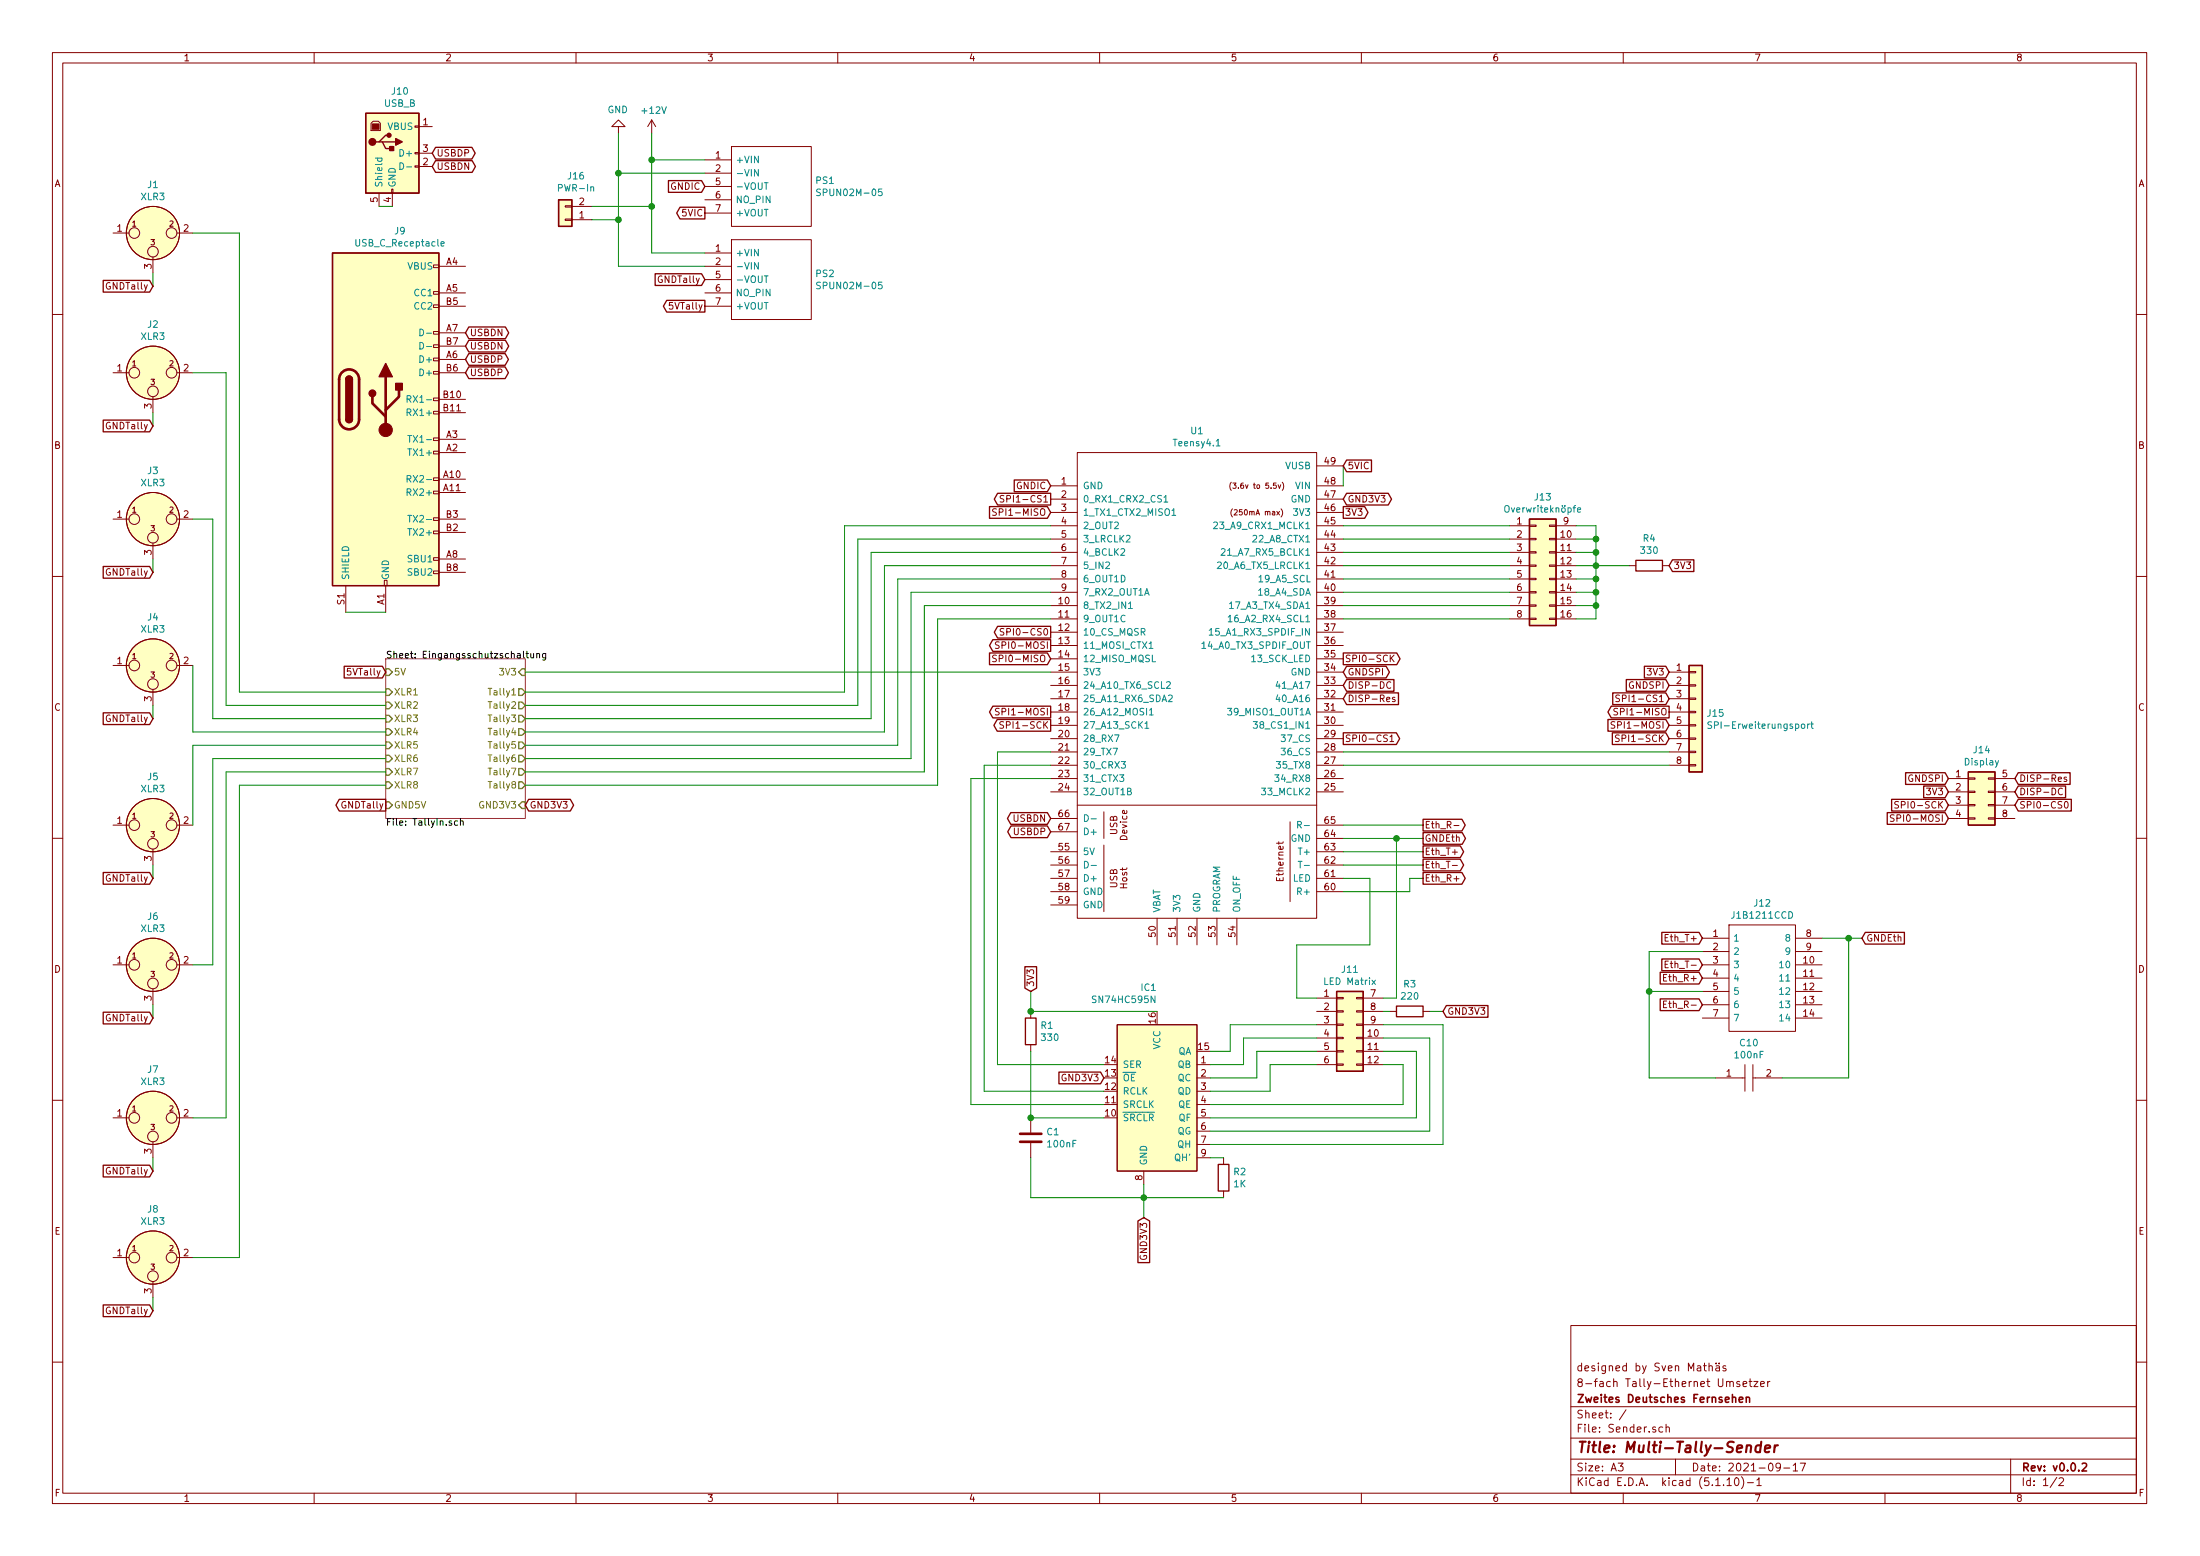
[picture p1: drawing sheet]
<svg xmlns="http://www.w3.org/2000/svg" width="420mm" height="297mm" viewBox="0 0 420 297" stroke-linecap="round" stroke-linejoin="round" font-family="sans-serif">
<g fill="none" stroke="#840000" stroke-width=".19">
<path d="M10 10h400v277h-400zM12 12h396v273.1h-396zM60 10v2M110 10v2M160 10v2M210 10v2M260 10v2M310 10v2M360 10v2M71.2 23.2h1.1l.3 .3v1.4h-1.7v-1.4zM72.4 36.9v2.5M74.8 36.1h.3v.8h-.3z"/>
<path d="M74.9 36.9v2.5M79.2 31.7h.8v.2h-.8zM79.2 29.1h.8v.3h-.8zM79.2 24h.8v.3h-.8zM80 24.2h2.5M80 31.8h2.5M80 29.2h2.5M107.9 39.3h1.3v.2h-1.3zM109.2 39.4h3.8M118.1 24.2h1.3l-1.3-1.3-1.3 1.3h1.3v1.2M124.5 22.9l-.8 1.3M124.5 22.9v2.5"/>
<path d="M124.5 22.9l.7 1.3M134.6 30.5h5.1M134.6 33.1h5.1M134.6 35.6h5.1M134.6 38.1h5.1M139.7 28h15.2v15.2h-15.2zM21.6 44.5h3M29.2 49.1v3M33.8 44.5h3M82.8 58.2h1v.5h-1zM82.8 55.7h1v.5h-1zM82.8 50.6h1v.5h-1z"/>
<path d="M83.8 50.8h5.1M83.8 55.9h5.1M83.8 58.5h5.1M107.9 41.8h1.3v.3h-1.3zM109.2 41.9h3.8M134.6 48.3h5.1M134.6 50.8h5.1M134.6 53.4h5.1M134.6 55.9h5.1M134.6 58.5h5.1M134.6 40.7h5.1M139.7 45.8h15.2v15.2h-15.2z"/>
<path d="M10 60h2M21.6 71.2h3M29.2 75.7v3.1M33.8 71.2h3M82.8 78.5h1v.5h-1zM82.8 76h1v.5h-1zM82.8 70.9h1v.5h-1zM82.8 68.4h1v.5h-1zM82.8 65.8h1v.5h-1zM82.8 63.3h1v.5h-1zM83.8 68.6h5.1M83.8 63.5h5.1"/>
<path d="M83.8 76.2h5.1M83.8 78.8h5.1M83.8 71.2h5.1M83.8 66.1h5.1M408 60h2M21.6 99.1h3M33.8 99.1h3M82.8 98.8h1v.6h-1zM82.8 93.8h1v.5h-1zM82.8 91.2h1v.5h-1zM82.8 86.1h1v.6h-1zM82.8 83.6h1v.5h-1z"/>
<path d="M83.8 91.5h5.1M83.8 94h5.1M83.8 86.4h5.1M83.8 83.9h5.1M83.8 99.1h5.1M190.3 97.2l-.5-.1-.2 .1v.3l.1 .2 .5 .2 .1 .3-.3 .2-.4-.1M191.7 94.7l-.5-.1-.1 .1v.4l.5 .2 .1 .3-.2 .2h-.5M200.7 97.8h5M200.7 95.3h5M200.7 92.7h5M205.7 86.4h45.8v88.9h-45.8zM235.2 92.1a1.2 1.2 0 0 0 0 1.5"/>
<path d="M235.4 97.1a1.13 1.13 0 0 0 0 1.6M244.1 92.5l.2 .7 .3-.7M244.7 97.1a1.13 1.13 0 0 1 0 1.6M244.9 92.1a1.2 1.2 0 0 1 0 1.5M251.5 97.8h5M251.5 95.3h5M251.5 92.7h5M251.5 88.9h5M10 110h2M29.2 103.7v3M66 111.8v5.1M73.4 110.8h.5v1h-.5z"/>
<path d="M73.7 111.8v5.1M82.8 109h1v.5h-1zM82.8 106.5h1v.5h-1zM82.8 101.4h1v.5h-1zM83.8 106.7h5.1M83.8 101.6h5.1M83.8 109.3h5.1M200.7 115.6h5M200.7 118.1h5M200.7 113.1h5M200.7 110.5h5M200.7 108h5"/>
<path d="M200.7 105.4h5M200.7 102.9h5M200.7 100.4h5M251.5 115.6h5M251.5 118.1h5M251.5 113.1h5M251.5 110.5h5M251.5 108h5M251.5 105.4h5M251.5 102.9h5M251.5 100.4h5M288.3 115.6h3.8"/>
<path d="M288.3 118.1h3.8M288.3 113.1h3.8M288.3 110.5h3.8M288.3 108h3.8M288.3 105.4h3.8M288.3 102.9h3.8M288.3 100.4h3.8M292.1 112.9h1.3v.3h-1.3zM292.1 115.5h1.3v.2h-1.3zM292.1 118h1.3v.3h-1.3zM292.1 110.4h1.3v.3h-1.3zM292.1 105.3h1.3v.3h-1.3z"/>
<path d="M292.1 102.8h1.3v.2h-1.3zM292.1 100.2h1.3v.3h-1.3zM292.1 107.9h1.3v.2h-1.3zM295.9 112.9h1.3v.3h-1.3zM295.9 115.5h1.3v.2h-1.3zM295.9 118h1.3v.3h-1.3zM295.9 110.4h1.3v.3h-1.3zM295.9 105.3h1.3v.3h-1.3zM295.9 102.8h1.3v.2h-1.3zM295.9 100.2h1.3v.3h-1.3zM295.9 107.9h1.3v.2h-1.3zM297.2 115.6h3.8"/>
<path d="M297.2 118.1h3.8M297.2 113.1h3.8M297.2 110.5h3.8M297.2 108h3.8M297.2 105.4h3.8M297.2 102.9h3.8M297.2 100.4h3.8M311.1 108h1.3M317.5 108h1.3M408 110h2M21.6 127h3M29.2 131.6v3.1"/>
<path d="M33.8 127h3M190.3 125.1h-.5l-.2 .1v.2l.1 .2 .5 .2 .1 .3-.3 .2h-.4M190.8 122.6l-.5-.1-.1 .1-.1 .3 .1 .2 .5 .2 .1 .3-.2 .2-.5-.1M190.8 135.3l-.5-.1-.1 .1-.1 .3 .1 .2 .5 .2 .1 .3-.2 .2-.5-.1M191.7 137.8h-.5l-.3 .2 .2 .3 .5 .2v.4l-.2 .1h-.5M191.7 120.1l-.5-.1-.1 .1v.4l.5 .2 .1 .3-.2 .2h-.5M200.7 128.3h5M200.7 130.8h5M200.7 133.4h5M200.7 135.9h5M200.7 138.5h5M200.7 120.7h5"/>
<path d="M200.7 123.2h5M200.7 125.8h5M251.5 128.3h5M251.5 130.8h5M251.5 133.4h5M251.5 135.9h5M251.5 138.5h5M251.5 120.7h5M251.5 123.2h5M251.5 125.8h5M265.5 125.1v1.2M265.6 130.3a.6 .6 0 0 0-.8 .4 .6 .6 0 0 0 .6 .7l.2-.1"/>
<path d="M265.7 125.6l.5 .7M266.2 125.1l-.7 .7M266.4 133.2l-.3-.1-.2 .2 .1 .2 .4 .1v.3h-.5M308.4 137.8h-.5l-.2 .1v.2l.1 .2 .5 .2 .1 .3-.2 .2h-.5M308.9 135.3l-.4-.1-.2 .1-.1 .3 .1 .2 .5 .2 .1 .3-.2 .2-.5-.1M309.3 132.8l-.5-.1-.2 .1v.4l.6 .2 .1 .3-.2 .2h-.5M318.8 128.3h3.8M318.8 130.8h3.8M318.8 133.4h3.8M318.8 135.9h3.8M318.8 138.5h3.8M322.6 138.3h1.2v.3h-1.2z"/>
<path d="M322.6 133.3h1.2v.2h-1.2zM322.6 130.7h1.2v.3h-1.2zM322.6 128.2h1.2v.2h-1.2zM322.6 135.8h1.2v.3h-1.2zM21.6 157.5h3M33.8 157.5h3M200.7 148.6h5M200.7 151.2h5M200.7 156.2h5M200.7 141h5M200.7 143.5h5M200.7 146.1h5"/>
<path d="M200.7 158.8h5M205.7 153.7h45.8M210.8 155v5.1M246.4 156.9v15.2M251.5 148.6h5M251.5 151.2h5M251.5 141h5M251.5 143.5h5M251.5 146.1h5M251.5 157.5h5M265 140.4l-.5-.1-.2 .1v.4l.5 .2 .2 .3-.3 .3-.5-.1M265.5 140.7l.3-.4v1.3"/>
<path d="M265.5 141.6h.7M277.7 157.6h.9M309.2 140.4l-.4-.1-.3 .2 .1 .4 .6 .2v.3l-.2 .2-.5-.1M318.8 141h3.8M318.8 143.5h3.8M318.8 146.1h3.8M322.6 140.9h1.2v.2h-1.2zM322.6 143.4h1.2v.3h-1.2zM322.6 146h1.2v.2h-1.2zM361.7 155.6l-.4-.1-.2 .2-.1 .2 .1 .2 .5 .2 .1 .3-.2 .2h-.5M362.6 153.1l-.5-.1-.3 .2 .2 .4 .5 .2v.3l-.1 .2-.6-.1M372.1 148.6h3.8"/>
<path d="M372.1 151.2h3.8M372.1 153.7h3.8M372.1 156.2h3.8M375.9 156.1h1.3v.3h-1.3zM375.9 153.6h1.3v.2h-1.3zM375.9 148.5h1.3v.3h-1.3zM375.9 151h1.3v.3h-1.3zM379.7 156.1h1.3v.3h-1.3zM379.7 153.6h1.3v.2h-1.3zM379.7 148.5h1.3v.3h-1.3zM379.7 151h1.3v.3h-1.3zM381 148.6h3.8"/>
<path d="M381 151.2h3.8M381 153.7h3.8M381 156.2h3.8M393.9 150.6a.6 .6 0 0 0-.8 .4 .6 .6 0 0 0 .5 .7l.3-.1M394.4 153.1l.2-.1a.69 .69 0 0 1 .4 .6 .69 .69 0 0 1-.4 .7l-.2-.2-.1-.3zM394.7 148.4l-.3-.1-.2 .2 .1 .2 .4 .1v.3h-.5M10 160h2M29.2 162.1v3M200.7 162.6h5M200.7 165.1h5M200.7 167.7h5M200.7 170.2h5"/>
<path d="M200.7 172.8h5M210.8 161.3v12.7M221 175.3v5.1M224.8 175.3v5.1M228.6 175.3v5.1M232.4 175.3v5.1M236.2 175.3v5.1M244.2 160.7v.5M245.1 160.7l-.2 .3h-1.1M251.5 160.1h5M251.5 162.6h5M251.5 165.1h5"/>
<path d="M251.5 167.7h5M251.5 170.2h5M277.4 165.2h.9M277.7 167.8h.9M325.1 179.1h5.1M330.2 176.6h12.7v20.3h-12.7zM342.9 179.1h5.1M408 160h2M21.6 184.2h3M29.2 188.8v3M33.8 184.2h3M196.8 193.1v1.2"/>
<path d="M196.8 199.4v1.3M213.4 195.6h15.2v28h-15.2zM251.5 193.1h3.8M251.5 190.5h3.8M251.5 198.2h3.8M251.5 195.6h3.8M255.3 198h1.2v.3h-1.2zM255.3 192.9h1.2v.3h-1.2zM255.3 190.4h1.2v.3h-1.2zM255.3 195.5h1.2v.2h-1.2zM259.1 198h1.2v.3h-1.2zM259.1 192.9h1.2v.3h-1.2z"/>
<path d="M259.1 190.4h1.2v.3h-1.2zM259.1 195.5h1.2v.2h-1.2zM260.3 193.1h3.9M260.3 190.5h3.9M260.3 198.2h3.9M260.3 195.6h3.9M265.4 193.1h1.3M271.8 193.1h1.2M317.7 191.7h.4M317.7 186.6h.4M318 184.1h.4M318.3 191.1h-.6v1.3h.6"/>
<path d="M318.3 186h-.6v1.3h.6M318.6 183.5h-.6v1.2h.6M325.1 181.6h5.1M325.1 184.2h5.1M325.1 186.7h5.1M325.1 189.3h5.1M325.1 191.8h5.1M325.1 194.3h5.1M342.9 181.6h5.1M342.9 184.2h5.1M342.9 186.7h5.1M342.9 189.3h5.1"/>
<path d="M342.9 191.8h5.1M342.9 194.3h5.1M10 210h2M21.6 213.4h3M29.2 218v3M33.8 213.4h3M196.8 213.4v2.8M196.8 218.2v2.8M228.6 205.8h2.5M228.6 203.2h2.5M228.6 208.3h2.5M228.6 210.9h2.5"/>
<path d="M228.6 213.4h2.5M228.6 215.9h2.5M228.6 218.5h2.5M251.5 203.2h3.8M251.5 200.7h3.8M255.3 200.6h1.2v.2h-1.2zM255.3 203.1h1.2v.3h-1.2zM259.1 200.6h1.2v.2h-1.2zM259.1 203.1h1.2v.3h-1.2zM260.3 203.2h3.9M260.3 200.7h3.9M327.7 205.8h5.5"/>
<path d="M333.2 203.2v5.1M334.8 203.2v5.1M334.8 205.8h5.6M408 210h2M218.4 223.6v2.5M228.6 221h2.5M233.7 221v1.3M233.7 227.4v1.2M21.6 240.1h3M29.2 244.6v3.1M33.8 240.1h3M300 253h108v32.1h-108z"/>
<path d="M10 260h2M300 278.5h108M300 274.5h108M300 268.5h108M309 279.3h1l-.5 .6 .4 .1v.7l-.2 .1-.7-.1M310.5 269.1l-1.2 2M317.6 272.5l-.5-.1-.3 .3 .1 .6 .2 .1 .5-.1M318.2 272.5l.2-.1 .3 .1 .1 .9M318.2 271.9v1.5M320 278.5v3M325.3 260.7h.6M325.5 260.2v1.3l.4 .2"/>
<path d="M326.4 260.8l.2-.1 .3 .1 .1 .9M326.4 260.2v1.5M327.7 260.8h.6l.1 .9M327.7 260.2v.2M328.3 260.2v.2M328.4 261.1h-.5l-.2 .3 .2 .3 .5-.1M329.6 260.8l-.4-.1-.2 .2 .1 .2 .5 .2v.3h-.6M330.4 263.9a.36 .36 0 0 1 .3-.2 .36 .36 0 0 1 .3 .2v.8M332.2 263.8l-.3-.1-.2 .2v.2l.5 .2v.3h-.5M332.9 264.2l.7-.1-.1-.3-.4-.1-.2 .2v.7h.6M334 263.7h.6M334.2 263.2v1.3l.4 .2"/>
<path d="M334.9 263.7h.8l-.8 1h.8M336.2 264.2l.8-.1-.1-.3-.5-.1-.2 .2 .1 .7h.6M337.6 263.7v1M338 263.7l-.4 .3M340 279.9l-.2 .3h-.5l-.1-.3 .1-.5 .5-.1 .2 .2a1.19 1.19 0 0 1-.2 1.2l-.5 .1M342.5 279.7l.4-.4v1.5M343.8 279.3h1l-.6 1.5M384 278.5v6.6M408 260h2M60 285.1v1.9M110 285.1v1.9M160 285.1v1.9"/>
<path d="M210 285.1v1.9M260 285.1v1.9M300 281.5h108M310 285.1v1.9M329.8 282.5l.5-.4v1.5M329.8 283.6h.9M331.4 282.2l.2-.1a.8 .8 0 0 1 .5 .8 .8 .8 0 0 1-.5 .7 1 1 0 0 1-.2-1.4zM332.6 281.9a1.71 1.71 0 0 1 0 2.3M333.7 283h1.2M335.5 282.5l.4-.4v1.5M335.5 283.6h.9M340.7 280.2h1.1"/>
<path d="M342.5 280.8h.8M360 285.1v1.9M392.8 282l-1.3 2M393.2 282.3l.6-.2 .3 .4-.9 1.1h.9"/>
<circle cx="25.7" cy="44.5" r="1.02"/>
<circle cx="29.2" cy="48" r="1.02"/>
<circle cx="29.2" cy="44.5" r="5.1"/>
<circle cx="32.8" cy="44.5" r="1.02"/>
<circle cx="25.7" cy="71.2" r="1.02"/>
<circle cx="29.2" cy="71.2" r="5.1"/>
<circle cx="29.2" cy="74.7" r="1.02"/>
<circle cx="32.8" cy="71.2" r="1.02"/>
<circle cx="25.7" cy="99.1" r="1.02"/>
<circle cx="29.2" cy="99.1" r="5.1"/>
<circle cx="32.8" cy="99.1" r="1.02"/>
<circle cx="29.2" cy="102.7" r="1.02"/>
<circle cx="25.7" cy="127" r="1.02"/>
<circle cx="29.2" cy="127" r="5.1"/>
<circle cx="29.2" cy="130.6" r="1.02"/>
<circle cx="32.8" cy="127" r="1.02"/>
<circle cx="25.7" cy="157.5" r="1.02"/>
<circle cx="29.2" cy="157.5" r="5.1"/>
<circle cx="32.8" cy="157.5" r="1.02"/>
<circle cx="29.2" cy="161.1" r="1.02"/>
<circle cx="25.7" cy="184.2" r="1.02"/>
<circle cx="29.2" cy="184.2" r="5.1"/>
<circle cx="29.2" cy="187.7" r="1.02"/>
<circle cx="32.8" cy="184.2" r="1.02"/>
<circle cx="25.7" cy="213.4" r="1.02"/>
<circle cx="29.2" cy="213.4" r="5.1"/>
<circle cx="29.2" cy="217" r="1.02"/>
<circle cx="32.8" cy="213.4" r="1.02"/>
<circle cx="25.7" cy="240.1" r="1.02"/>
<circle cx="29.2" cy="240.1" r="5.1"/>
<circle cx="29.2" cy="243.6" r="1.02"/>
<circle cx="32.8" cy="240.1" r="1.02"/>
</g>
<path d="M332.2 267.2l.7-.1-.1-.3-.4-.1-.2 .2v.7h.6M333.5 266.8l.2-.1 .4 .1v.9M333.5 266.7v1M397.7 279.5l.5-.2 .2 .2 .1 .2-.9 1.1h.9" fill="none" stroke="#840000" stroke-width=".3"/>
<path d="M333.6 276.1l.3-.2 .5 .1-.1 1.2M336.3 276a.73 .73 0 0 0-.9 .1l-.2 .7 .1 .2 .3 .2 .5-.1M336.4 275.2l-.3 2M337.1 276.6l.9-.2v-.4l-.6-.1-.3 .3v.9l.2 .1 .6-.1M339 275.9l-.2 1.3M339.5 275.9a.5 .5 0 0 0-.6 .4" fill="none" stroke="#840000" stroke-width=".41"/>
<path d="M73.7 125.8h26.6v30.4h-26.6z" fill="none" stroke="#840084" stroke-width=".19"/>
<path d="M100 124.3v1.1l.2 .2M100.5 124.8h.4M100.6 124.3v1.1l.3 .2M101.4 124.8v.7l.3 .1 .2-.1M101.9 124.8v.8M102.5 124.9l.2-.1h.3v.8M102.5 124.8v.8M104.2 124.8v1l-.2 .2-.3-.1M104.2 124.8h-.4l-.2 .2 .1 .5h.5M87.4 156.8l-.4-.1-.2 .2 .1 .6h.5M87.9 156.8l.2-.1 .3 .1 .1 .7M87.9 156.3v1.2" fill="none" stroke="#000" stroke-width=".19"/>
<g fill="none" stroke="#848400" stroke-width=".25">
<path d="M73.7 127.7h.6l.6 .6-.6 .6h-.6zM73.7 131.5h.6l.6 .6-.6 .7h-.6zM73.7 134h.6l.6 .7-.6 .6h-.6zM73.7 136.6h.6l.6 .6-.6 .6h-.6zM73.7 139.1h.6l.6 .6-.6 .7h-.6zM99.1 131.5h.6l.6 .6-.6 .7h-.6zM99.1 134h.6l.6 .7-.6 .6h-.6zM99.1 136.6h.6l.6 .6-.6 .6h-.6zM99.1 139.1h.6l.6 .6-.6 .7h-.6zM99.7 127.7h.6v1.2h-.6l-.6-.6zM73.7 153.1h.6l.6 .6-.6 .6h-.6zM73.7 141.6h.6l.6 .7-.6 .6h-.6z"/>
<path d="M73.7 144.2h.6l.6 .6-.6 .7h-.6zM73.7 146.7h.6l.6 .7-.6 .6h-.6zM73.7 149.3h.6l.6 .6-.6 .6h-.6zM99.1 141.6h.6l.6 .7-.6 .6h-.6zM99.1 144.2h.6l.6 .6-.6 .7h-.6zM99.1 146.7h.6l.6 .7-.6 .6h-.6zM99.1 149.3h.6l.6 .6-.6 .6h-.6zM99.7 153.1h.6v1.2h-.6l-.6-.6z"/>
</g>
<g fill="none" stroke="#840000" stroke-width=".25">
<path d="M69.8 21.6h10.2v15.3h-10.2zM72.4 27.1h.6l.7 1.3h1.2M73 27.1h2.6M74.3 25.8h-.6l-1.3 1.3h-.6M83.2 28.1h6.9l.7 1.1-.7 1.2h-6.9l-.7-1.2zM83.2 30.7h7l.6 1.1-.6 1.1h-7l-.7-1.1zM106.7 38.1h2.5v5.1h-2.5zM127.7 34.5h6.3l.6 1.1-.6 1.1h-6.3zM129.9 39.6h4.7v2.2h-4.7l-.7-1.1zM19.7 53.5h8.9l.6 1.1-.6 1.2h-8.9zM63.5 48.3h20.3v63.5h-20.3zM125.1 52.3h8.9l.6 1.1-.6 1.1h-8.9z"/>
<path d="M127.3 57.3h7.3v2.3h-7.3l-.6-1.1zM66 72.4a.63 .63 0 0 1 .7-.6 .63 .63 0 0 1 .6 .6M89.5 67.5h7l.6 1.1-.6 1.1h-7l-.6-1.1zM89.5 62.4h7l.7 1.1-.7 1.2h-7l-.6-1.2zM89.5 65h7l.7 1.1-.7 1.1h-7l-.6-1.1zM89.5 70h7l.6 1.2-.6 1.1h-7l-.6-1.1zM19.7 80.2h8.9l.6 1.1-.6 1.1h-8.9zM66 80a.63 .63 0 0 0 .7 .7 .63 .63 0 0 0 .6-.7M189 96.7h11l.7 1.1-.7 1.1h-11zM190.5 94.2h10.2v2.2h-10.2l-.6-1.1zM193.7 91.6h6.3l.7 1.1-.7 1.2h-6.3zM256.5 96.7h4.1l.7 1.1-.7 1.1h-4.1z"/>
<path d="M257.2 87.8h4.7v2.3h-4.7l-.7-1.2zM257.2 94.2h7.9l.7 1.1-.7 1.1h-7.9l-.7-1.1zM292.1 99.1h5.1v20.3h-5.1zM19.7 108.1h8.9l.6 1.2-.6 1.1h-8.9zM190.5 119.6h10.2v2.2h-10.2l-.6-1.1zM312.4 107h5.1v2h-5.1zM319.4 106.9h4.1v2.2h-4.1l-.6-1.1zM19.7 136.1h8.9l.6 1.1-.6 1.1h-8.9zM65.7 127.2h7.3l.7 1.1-.7 1.1h-7.3zM189 124.6h11l.7 1.2-.7 1.1h-11zM189.6 122.1h11.1v2.2h-11.1l-.6-1.1zM189.6 134.8h11.1v2.2h-11.1l-.6-1.1z"/>
<path d="M190.4 137.3h10.3v2.3h-10.3l-.6-1.1zM256.5 124.6h10.3l.6 1.2-.6 1.1h-10.3zM256.5 139.9h10.2l.6 1.1-.6 1.1h-10.2zM257.2 129.7h9v2.3h-9l-.7-1.2zM257.2 132.3h9.9v2.2h-9.9l-.7-1.1zM257.2 127.2h7.5l.7 1.1-.7 1.1h-7.5l-.7-1.1zM307.1 137.3h11l.7 1.2-.7 1.1h-11zM307.7 134.8h11.1v2.2h-11.1l-.6-1.1zM307.9 139.9h10.2l.7 1.1-.7 1.1h-10.2zM308 132.3h10.1l.7 1.1-.7 1.1h-10.1zM310.6 129.7h7.5l.7 1.1-.7 1.2h-7.5zM314 127.2h4.1l.7 1.1-.7 1.1h-4.1z"/>
<path d="M322.6 127h2.5v20.4h-2.5zM64.8 152.6h8.9v2.2h-8.9l-.6-1.1zM101 152.6h7.9l.7 1.1-.7 1.1h-7.9l-.7-1.1zM193 155.1h7l.7 1.1-.7 1.2h-7l-.6-1.2zM193.1 157.7h6.9l.7 1.1-.7 1.1h-6.9l-.6-1.1zM271.8 156.4h7.4l.6 1.1-.6 1.1h-7.4zM271.8 158.9h7.4l.7 1.2-.7 1.1h-7.4zM360.4 155.1h11.1l.6 1.1-.6 1.2h-11.1zM361.3 152.6h10.2l.6 1.1-.6 1.1h-10.2zM363.9 147.5h7.6l.6 1.1-.6 1.1h-7.6zM367.4 150h4.1l.6 1.2-.6 1.1h-4.1zM375.9 147.4h5.1v10.1h-5.1z"/>
<path d="M385.4 150h9.1v2.3h-9.1l-.6-1.1zM385.4 147.5h10v2.2h-10l-.6-1.1zM385.4 152.6h10.2v2.2h-10.2l-.6-1.1zM19.7 166.6h8.9l.6 1.1-.6 1.1h-8.9zM271.8 161.5h7.1l.6 1.1-.6 1.1h-7.1zM271.8 164h7.1l.6 1.1-.6 1.2h-7.1zM271.8 166.6h7.4l.6 1.1-.6 1.1h-7.4zM317.4 178h7.1l.6 1.1-.6 1.1h-7.1zM356.2 178h7.5v2.2h-7.5l-.6-1.1zM19.7 193.2h8.9l.6 1.1-.6 1.2h-8.9zM195.7 184.5h2.3v4.1l-1.2 .7-1.1-.7zM195.8 194.3h2.1v5.1h-2.1z"/>
<path d="M255.3 189.3h5v15.2h-5zM266.7 192.1h5.1v2h-5.1zM276.2 192h8v2.2h-8l-.6-1.1zM317.1 190.7h7.4l.6 1.1-.6 1.1h-7.4zM317.1 185.6h7.4l.6 1.1-.6 1.1h-7.4zM317.4 183.1h7.1l.6 1.1-.6 1.1h-7.1zM202.2 204.7h8l.6 1.1-.6 1.1h-8zM19.7 222.4h8.9l.6 1.2-.6 1.1h-8.9zM217.3 233.1l1.1-.7 1.2 .7v7.9h-2.3zM232.7 222.3h2v5.1h-2zM19.7 249.1h8.9l.6 1.1-.6 1.1h-8.9z"/>
</g>
<g fill="#ffffc2" stroke="#ffffc2" stroke-width=".19">
<path d="M375.9 147.4h5.1v10.1h-5.1z"/>
<path d="M322.6 127h2.5v20.4h-2.5z"/>
<path d="M213.4 195.6h15.2v28h-15.2z"/>
<path d="M255.3 189.3h5v15.2h-5z"/>
<path d="M69.8 21.6h10.2v15.3h-10.2z"/>
<path d="M63.5 48.3h20.3v63.5h-20.3z"/>
<path d="M292.1 99.1h5.1v20.3h-5.1z"/>
<path d="M106.7 38.1h2.5v5.1h-2.5z"/>
<circle cx="29.2" cy="127" r="5.1"/>
<circle cx="29.2" cy="184.2" r="5.1"/>
<circle cx="29.2" cy="213.4" r="5.1"/>
<circle cx="29.2" cy="71.2" r="5.1"/>
<circle cx="29.2" cy="99.1" r="5.1"/>
<circle cx="29.2" cy="157.5" r="5.1"/>
<circle cx="29.2" cy="44.5" r="5.1"/>
<circle cx="29.2" cy="240.1" r="5.1"/>
</g>
<g fill="none" stroke="#008484" stroke-width=".19">
<path d="M71.7 30.2h1.2M72.2 30.2l-.1 .4 .2 .2 .6-.1v-.5M76.4 31.1a.64 .64 0 0 1 .7 .6 .64 .64 0 0 1-.7 .6zM77.6 31.9h1M144.8 32.3v1.3l-.7-1.3v1.3M146 34.9h.7M156.7 36.2l-.5-.1-.2 .1v.4l.6 .2 .1 .3-.3 .2h-.4M168.4 36.1h-.6l-.1 .6 .2-.1 .5 .1v.5l-.2 .1-.5-.1M84.2 46.5l.6-.1v-.2l-.4-.1-.2 .2 .1 .6h.5M144.8 50.1v1.3l-.7-1.3v1.3M146 52.7h.7M156.7 53.9h-.5l-.2 .1v.3l.6 .3 .1 .3-.3 .2h-.4"/>
<path d="M168.4 53.9h-.6l-.1 .6 .2-.2 .5 .2v.5l-.2 .1-.5-.1M77.7 76.2l.7-.1 .1-.1-.1-.3-.7-.2v1.3M77.7 78.7h.7l.1-.2-.1-.3-.7-.1v1.2M78.1 76.2l.4 .6M80.2 62.8a.64 .64 0 0 1 .7 .7 .64 .64 0 0 1-.7 .6zM80.2 65.4a.64 .64 0 0 1 .7 .6 .64 .64 0 0 1-.7 .6zM81.5 63.6h.9M81.5 66.2h.9M77.7 91.4h.7l.1-.2-.1-.3-.7-.1v1.2M77.7 94l.7-.1 .1-.2-.1-.3-.7-.1v1.3M77.9 85.7h.7M77.9 83.1h.7"/>
<path d="M77.9 98.4h.7M78.1 91.4l.4 .6M78.2 83.1v1.3M78.2 98.4v1.3M222.3 94.9l.4-.3v1.2M222.3 95.8h.7M223.8 98.4h.7M231.8 99.8l.5-.1 .2 .3-.8 .9h.8M232.3 85.1h.7M301.3 97.3l.6-.1-.1-.2-.3-.1-.2 .2v.6h.5M77.9 100.9h.7M215.5 116.2h.8"/>
<path d="M232.5 107.4l.5-.1 .2 .3-.7 .9h.7M233.2 104.9l.5-.2 .3 .4-.8 .9h.8M234.6 117.8l.3-.4v1.3M234.6 118.7h.7M234.8 115.3l.4-.4v1.3M234.8 116.2h.7M218.7 138.1l.3-.3v1.2M218.7 139h.7M219.5 123.8h.7M219.5 135.6l.4-.4v1.3M219.5 136.5h.7M222.8 130.3l.5-.2 .2 .4-.8 .9h.8"/>
<path d="M223.1 132.8l.5-.1 .3 .3-.8 .9h.8M229.5 122.9l.4-.4v1.3M229.5 123.8h.8M230.9 120.3l.4-.3v1.2M230.9 121.2h.8M239.3 137.8h.8l-.4 .4 .4 .2v.5l-.2 .1-.6-.1M326.9 137.9l-.5-.1-.2 .2 .1 .3 .5 .3v.3l-.1 .2-.5-.1M344.1 138.3l.1-.1 .4 .1 .1 .5-.1 .2-.4 .1-.1-.2zM345.2 138.2v.9M345.6 138.2l-.4 .2M345.8 138.2h.5M346 137.8v1.1l.3 .2"/>
<path d="M207.1 155.5a.64 .64 0 0 1 .8 .7 .64 .64 0 0 1-.8 .6zM208.4 156.3h1M212.9 140.3h.8l-.5 1.3M243.5 147.9h.7l-.4 .5 .4 .1v.6l-.2 .1-.5-.1M247.8 157.5l.7-.1v-.5l-.7-.1v1.3M248.1 157.5l.4 .6M249.1 157.6h1M207.1 164.4a.64 .64 0 0 1 .8 .7 .64 .64 0 0 1-.8 .6zM208.4 165.2h1M247.9 164.4h.8M262 187.1l.7 .8M262.7 187.1l-.7 .8"/>
</g>
<path d="M65.2 71.2a1.9 1.9 0 0 1 2.1-.6 1.9 1.9 0 0 1 1.3 1.8v7.6a1.9 1.9 0 0 1-1.9 2 1.9 1.9 0 0 1-1.9-2v-7.7l.1-.5zM71.1 75.7v1.3l2.6 2.5M73.7 71.9v10.2M76.2 74.5v1.2l-2.5 2.6M194.8 218h4.1M194.8 216.4h4.1" fill="none" stroke="#840000" stroke-width=".51"/>
<g fill="#840000" stroke="#840000" stroke-width=".25">
<path d="M74.4 28h.8v.7h-.8z"/>
<path d="M75.6 26.5l1.2 .6-1.2 .6z"/>
<path d="M66 80h1.3a.63 .63 0 0 1-.6 .7 .63 .63 0 0 1-.7-.7z"/>
<path d="M66.2 72l.1-.1a.62 .62 0 0 1 .6-.1 .62 .62 0 0 1 .4 .6h-1.3z"/>
<path d="M66 72.4h1.3v7.6h-1.3z"/>
<path d="M75.6 73.2h1.2v1.3h-1.2z"/>
<path d="M73.7 69.4l1.2 2.5h-2.5z"/>
<circle cx="71.1" cy="27.1" r=".63"/>
<circle cx="74.3" cy="25.8" r=".38"/>
<circle cx="71.1" cy="75.1" r=".63"/>
</g>
<g fill="#840000" stroke="#840000" stroke-width=".19">
<path d="M71.1 23.7h1.3v1h-1.3z"/>
<circle cx="73.7" cy="82.1" r="1.27"/>
</g>
<g fill="none" stroke="#008400" stroke-width=".19">
<path d="M72.4 39.4h2.5M113 39.4h11.5M118.1 25.4v25.4h16.5M118.1 33.1h16.5M124.5 25.4v22.9h10.1M124.5 30.5h10.1M29.2 52.1v2.5M36.8 44.5h8.9v87.6h28M113 41.9h5.1M29.2 78.8v2.5M36.8 71.2h6.4v63.5h30.5M36.8 99.1h3.8v38.1h33.1"/>
<path d="M256.5 88.9v3.8M29.2 106.7v2.6M66 116.9h7.7M200.7 108h-31.8v31.7h-68.6M200.7 110.5h-29.3v31.8h-71.1M200.7 100.4h-39.4v31.7h-61M200.7 118.1h-21.6v31.8h-78.8M200.7 102.9h-36.9v31.8h-63.5M200.7 105.4h-34.3v31.8h-66.1M200.7 113.1h-26.7v31.7h-73.7M200.7 115.6h-24.2v31.8h-76.2M256.5 108h31.8"/>
<path d="M256.5 110.5h31.8M256.5 100.4h31.8M256.5 118.1h31.8M256.5 102.9h31.8M256.5 105.4h31.8M256.5 113.1h31.8M256.5 115.6h31.8M301 108h10.1M301 110.5h3.8M301 100.4h3.8v17.7h-3.8M301 102.9h3.8M301 105.4h3.8"/>
<path d="M301 113.1h3.8M301 115.6h3.8M29.2 134.7v2.5M36.8 127v12.7h36.9M100.3 128.3h100.4M73.7 147.4h-30.5v66h-6.4M73.7 149.9h-28v90.2h-8.9M73.7 142.3h-36.9v15.2M73.7 144.8h-33.1v39.4h-3.8M200.7 148.6h-15.3v62.3h25.4M200.7 146.1h-12.7v62.2h22.8M200.7 143.5h-10.2v59.7h20.3"/>
<path d="M256.5 143.5h62.3M256.5 146.1h62.3M256.5 157.5h15.3M29.2 165.1v2.6M256.5 167.7h5.1v12.7h-14v10.1h3.9M256.5 160.1h15.3M256.5 162.6h15.3M256.5 165.1h15.3M266.7 160.1v30.4h-2.5M271.8 167.7h-2.6v2.5h-12.7M348 179.1h7.6M353.1 179.1v26.7h-12.7"/>
<path d="M29.2 191.8v2.5M196.8 189.3v3.8h24.2M251.5 195.6h-16.6v5.1h-3.8M251.5 198.2h-14v5h-6.4M264.2 195.6h11.4v22.9h-44.5M264.2 198.2h8.8v17.7h-41.9M264.2 193.1h1.2M273 193.1h2.6M315 189.3h10.1M325.1 181.6h-10.1v24.2h12.7M196.8 200.7v12.7h14M251.5 200.7h-11.5v5.1h-8.9"/>
<path d="M251.5 203.2h-8.9v5.1h-11.5M264.2 203.2h3.8v7.7h-36.9M264.2 200.7h6.3v12.7h-39.4M29.2 221v2.6M196.8 221v7.6h36.9M218.4 226.1v6.3M231.1 221h2.6M29.2 247.7v2.5"/>
</g>
<g fill="#008400" stroke="#008400" stroke-width=".25">
<circle cx="304.8" cy="113.1" r=".51"/>
<circle cx="266.7" cy="160.1" r=".51"/>
<circle cx="118.1" cy="33.1" r=".51"/>
<circle cx="124.5" cy="39.4" r=".51"/>
<circle cx="304.8" cy="110.5" r=".51"/>
<circle cx="124.5" cy="30.5" r=".51"/>
<circle cx="118.1" cy="41.9" r=".51"/>
<circle cx="304.8" cy="102.9" r=".51"/>
<circle cx="315" cy="189.3" r=".51"/>
<circle cx="304.8" cy="115.6" r=".51"/>
<circle cx="304.8" cy="105.4" r=".51"/>
<circle cx="196.9" cy="193.1" r=".51"/>
<circle cx="218.4" cy="228.6" r=".51"/>
<circle cx="353.1" cy="179.1" r=".51"/>
<circle cx="304.8" cy="108" r=".51"/>
<circle cx="196.9" cy="213.4" r=".51"/>
</g>
<text font-size="2.8" fill="#840000" x="301" y="277.3">Title: Multi-Tally-Sender</text>
<g font-size="2.1" fill="#840000">
<text x="301" y="261.8">designed by Sven Mathäs</text>
<text x="301" y="267.8">Zweites Deutsches Fernsehen</text>
<text x="301" y="264.8">8-fach Tally-Ethernet Umsetzer</text>
<text x="301" y="273.5">File: Sender.sch</text>
<text x="301" y="270.8">Sheet: /</text>
<text x="301" y="280.9">Size: A3</text>
<text x="323" y="280.9">Date: 2021-09-17</text>
<text x="386" y="280.9">Rev: v0.0.2</text>
<text x="301" y="283.7">KiCad E.D.A. kicad (5.1.10)-1</text>
<text x="386" y="283.7">Id: 1/2</text>
</g>
<g font-size="1.8" fill="#840000">
<text x="35" y="11.7">1</text>
<text x="85" y="11.7">2</text>
<text x="135" y="11.7">3</text>
<text x="185" y="11.7">4</text>
<text x="235" y="11.7">5</text>
<text x="285" y="11.7">6</text>
<text x="335" y="11.7">7</text>
<text x="385" y="11.7">8</text>
<text x="80.8" y="23.9">1</text>
<text x="80.8" y="29">3</text>
<text x="83.3" y="29.9">USBDP</text>
<text x="10.4" y="35.7">A</text>
<text x="80.8" y="31.5">2</text>
<text x="83.3" y="32.4">USBDN</text>
<text x="136.7" y="30.3">1</text>
<text x="136.7" y="32.8">2</text>
<text x="136.7" y="35.3">5</text>
<text x="408.4" y="35.7">A</text>
<text x="72.1" y="38.6" transform="rotate(-90 72.1 38.6)">5</text>
<text x="74.7" y="38.6" transform="rotate(-90 74.7 38.6)">4</text>
<text x="110.6" y="41.7">1</text>
<text x="110.6" y="39.2">2</text>
<text x="128.1" y="36.2">GNDIC</text>
<text x="130.4" y="41.3">5VIC</text>
<text x="136.7" y="37.9">6</text>
<text x="136.7" y="40.4">7</text>
<text x="22.4" y="44.2">1</text>
<text x="35.1" y="44.2">2</text>
<text x="29" y="51.3" transform="rotate(-90 29 51.3)">3</text>
<text x="85.2" y="50.6">A4</text>
<text x="136.7" y="48">1</text>
<text x="136.7" y="50.6">2</text>
<text x="136.7" y="53.1">5</text>
<text x="20.5" y="55.3">GNDTally</text>
<text x="85.2" y="55.7">A5</text>
<text x="85.2" y="58.2">B5</text>
<text x="125.9" y="54">GNDTally</text>
<text x="128.2" y="59.1">5VTally</text>
<text x="136.7" y="55.7">6</text>
<text x="136.7" y="58.2">7</text>
<text x="85.2" y="63.3">A7</text>
<text x="85.2" y="65.8">B7</text>
<text x="89.7" y="64.2">USBDN</text>
<text x="22.4" y="70.9">1</text>
<text x="35.1" y="70.9">2</text>
<text x="85.2" y="68.4">A6</text>
<text x="85.2" y="70.9">B6</text>
<text x="89.7" y="69.3">USBDP</text>
<text x="89.7" y="66.7">USBDN</text>
<text x="89.7" y="71.8">USBDP</text>
<text x="29" y="78" transform="rotate(-90 29 78)">3</text>
<text x="84.7" y="76">B10</text>
<text x="20.5" y="82">GNDTally</text>
<text x="84.7" y="78.5">B11</text>
<text x="85.2" y="83.6">A3</text>
<text x="10.4" y="85.7">B</text>
<text x="85.2" y="86.1">A2</text>
<text x="253" y="88.7">49</text>
<text x="257.3" y="89.6">5VIC</text>
<text x="408.4" y="85.7">B</text>
<text x="84.7" y="91.2">A10</text>
<text x="84.7" y="93.8">A11</text>
<text x="192.5" y="95.9">SPI1-CS1</text>
<text x="194.2" y="93.4">GNDIC</text>
<text x="202.7" y="92.5">1</text>
<text x="202.7" y="95">2</text>
<text x="253" y="95">47</text>
<text x="253" y="92.5">48</text>
<text x="257.3" y="95.9">GND3V3</text>
<text x="22.4" y="98.8">1</text>
<text x="35.1" y="98.8">2</text>
<text x="85.2" y="101.4">B2</text>
<text x="85.2" y="98.8">B3</text>
<text x="190.9" y="98.5">SPI1-MISO</text>
<text x="202.7" y="97.6">3</text>
<text x="202.7" y="100.1">4</text>
<text x="253" y="100.1">45</text>
<text x="253" y="97.6">46</text>
<text x="256.8" y="98.5">3V3</text>
<text x="289.7" y="100.1">1</text>
<text x="298.6" y="100.1">9</text>
<text x="29" y="105.9" transform="rotate(-90 29 105.9)">3</text>
<text x="85.2" y="106.5">A8</text>
<text x="202.7" y="102.7">5</text>
<text x="202.7" y="105.2">6</text>
<text x="202.7" y="107.7">7</text>
<text x="253" y="107.7">42</text>
<text x="253" y="105.2">43</text>
<text x="253" y="102.7">44</text>
<text x="289.7" y="102.7">2</text>
<text x="289.7" y="105.2">3</text>
<text x="289.7" y="107.7">4</text>
<text x="298.1" y="102.7">10</text>
<text x="298.1" y="105.2">11</text>
<text x="298.1" y="107.7">12</text>
<text x="20.5" y="109.9">GNDTally</text>
<text x="85.2" y="109">B8</text>
<text x="202.7" y="110.3">8</text>
<text x="202.7" y="112.8">9</text>
<text x="253" y="112.8">40</text>
<text x="253" y="110.3">41</text>
<text x="289.7" y="110.3">5</text>
<text x="289.7" y="112.8">6</text>
<text x="298.1" y="110.3">13</text>
<text x="298.1" y="112.8">14</text>
<text x="319.6" y="108.6">3V3</text>
<text x="65.8" y="115.4" transform="rotate(-90 65.8 115.4)">S1</text>
<text x="73.4" y="115.5" transform="rotate(-90 73.4 115.5)">A1</text>
<text x="202.2" y="115.4">10</text>
<text x="202.2" y="117.9">11</text>
<text x="253" y="117.9">38</text>
<text x="253" y="115.4">39</text>
<text x="289.7" y="115.4">7</text>
<text x="289.7" y="117.9">8</text>
<text x="298.1" y="115.4">15</text>
<text x="298.1" y="117.9">16</text>
<text x="191.5" y="123.9">SPI0-MOSI</text>
<text x="192.5" y="121.3">SPI0-CS0</text>
<text x="202.2" y="120.4">12</text>
<text x="202.2" y="123">13</text>
<text x="202.2" y="125.5">14</text>
<text x="253" y="125.5">35</text>
<text x="253" y="123">36</text>
<text x="253" y="120.4">37</text>
<text x="22.4" y="126.8">1</text>
<text x="35.1" y="126.8">2</text>
<text x="66.7" y="128.9">5VTally</text>
<text x="190.9" y="126.4">SPI0-MISO</text>
<text x="202.2" y="128.1">15</text>
<text x="202.2" y="130.6">16</text>
<text x="253" y="130.6">33</text>
<text x="253" y="128.1">34</text>
<text x="256.8" y="126.4">SPI0-SCK</text>
<text x="257.3" y="131.5">DISP-DC</text>
<text x="257.3" y="128.9">GNDSPI</text>
<text x="311.2" y="131.5">GNDSPI</text>
<text x="314.8" y="128.9">3V3</text>
<text x="320.2" y="128.1">1</text>
<text x="320.2" y="130.6">2</text>
<text x="10.4" y="135.7">C</text>
<text x="20.5" y="137.8">GNDTally</text>
<text x="29" y="133.9" transform="rotate(-90 29 133.9)">3</text>
<text x="191.5" y="136.6">SPI1-MOSI</text>
<text x="202.2" y="133.1">17</text>
<text x="202.2" y="135.7">18</text>
<text x="253" y="135.7">31</text>
<text x="253" y="133.1">32</text>
<text x="257.3" y="134">DISP-Res</text>
<text x="309.6" y="136.6">SPI1-MISO</text>
<text x="310.1" y="134">SPI1-CS1</text>
<text x="320.2" y="133.1">3</text>
<text x="320.2" y="135.7">4</text>
<text x="408.4" y="135.7">C</text>
<text x="192.3" y="139.1">SPI1-SCK</text>
<text x="202.2" y="138.2">19</text>
<text x="202.2" y="140.8">20</text>
<text x="202.2" y="143.3">21</text>
<text x="253" y="143.3">28</text>
<text x="253" y="140.8">29</text>
<text x="253" y="138.2">30</text>
<text x="256.8" y="141.6">SPI0-CS1</text>
<text x="309" y="139.1">SPI1-MOSI</text>
<text x="309.8" y="141.6">SPI1-SCK</text>
<text x="320.2" y="138.2">5</text>
<text x="320.2" y="140.8">6</text>
<text x="320.2" y="143.3">7</text>
<text x="202.2" y="145.8">22</text>
<text x="202.2" y="148.4">23</text>
<text x="253" y="148.4">26</text>
<text x="253" y="145.8">27</text>
<text x="320.2" y="145.8">8</text>
<text x="364.5" y="149.3">GNDSPI</text>
<text x="373.5" y="148.4">1</text>
<text x="382.4" y="148.4">5</text>
<text x="385.6" y="149.3">DISP-Res</text>
<text x="65.5" y="154.3">GNDTally</text>
<text x="101.1" y="154.3">GND3V3</text>
<text x="202.2" y="150.9">24</text>
<text x="202.2" y="156">66</text>
<text x="253" y="150.9">25</text>
<text x="363.2" y="154.3">SPI0-SCK</text>
<text x="368.2" y="151.8">3V3</text>
<text x="373.5" y="150.9">2</text>
<text x="373.5" y="153.5">3</text>
<text x="373.5" y="156">4</text>
<text x="382.4" y="150.9">6</text>
<text x="382.4" y="153.5">7</text>
<text x="382.4" y="156">8</text>
<text x="385.6" y="151.8">DISP-DC</text>
<text x="385.6" y="154.3">SPI0-CS0</text>
<text x="22.4" y="157.3">1</text>
<text x="35.1" y="157.3">2</text>
<text x="193.6" y="156.9">USBDN</text>
<text x="193.7" y="159.4">USBDP</text>
<text x="202.2" y="158.5">67</text>
<text x="213.4" y="159.4" transform="rotate(-90 213.4 159.4)">USB</text>
<text x="215.3" y="160.4" transform="rotate(-90 215.3 160.4)">Device</text>
<text x="253" y="159.8">64</text>
<text x="253" y="157.3">65</text>
<text x="272" y="158.2">Eth_R-</text>
<text x="272" y="160.7">GNDEth</text>
<text x="362.4" y="156.9">SPI0-MOSI</text>
<text x="29" y="164.3" transform="rotate(-90 29 164.3)">3</text>
<text x="202.2" y="162.3">55</text>
<text x="202.2" y="164.9">56</text>
<text x="202.2" y="167.4">57</text>
<text x="253" y="167.4">61</text>
<text x="253" y="164.9">62</text>
<text x="253" y="162.3">63</text>
<text x="272" y="163.2">Eth_T+</text>
<text x="272" y="165.8">Eth_T-</text>
<text x="20.5" y="168.3">GNDTally</text>
<text x="202.2" y="170">58</text>
<text x="202.2" y="172.5">59</text>
<text x="213.4" y="169.5" transform="rotate(-90 213.4 169.5)">USB</text>
<text x="215.3" y="169.6" transform="rotate(-90 215.3 169.6)">Host</text>
<text x="245.1" y="168.1" transform="rotate(-90 245.1 168.1)">Ethernet</text>
<text x="253" y="170">60</text>
<text x="272" y="168.3">Eth_R+</text>
<text x="220.7" y="178.8" transform="rotate(-90 220.7 178.8)">50</text>
<text x="224.5" y="178.8" transform="rotate(-90 224.5 178.8)">51</text>
<text x="228.3" y="178.8" transform="rotate(-90 228.3 178.8)">52</text>
<text x="232.2" y="178.8" transform="rotate(-90 232.2 178.8)">53</text>
<text x="236" y="178.8" transform="rotate(-90 236 178.8)">54</text>
<text x="318.4" y="179.7">Eth_T+</text>
<text x="327.2" y="178.9">1</text>
<text x="345" y="178.9">8</text>
<text x="356.4" y="179.7">GNDEth</text>
<text x="10.4" y="185.7">D</text>
<text x="22.4" y="183.9">1</text>
<text x="35.1" y="183.9">2</text>
<text x="318.8" y="184.8">Eth_T-</text>
<text x="327.2" y="181.4">2</text>
<text x="327.2" y="183.9">3</text>
<text x="344.5" y="183.9">10</text>
<text x="345" y="181.4">9</text>
<text x="408.4" y="185.7">D</text>
<text x="29" y="191" transform="rotate(-90 29 191)">3</text>
<text x="197.5" y="188.5" transform="rotate(-90 197.5 188.5)">3V3</text>
<text x="252.9" y="190.3">1</text>
<text x="261.8" y="190.3">7</text>
<text x="318.2" y="187.4">Eth_R+</text>
<text x="327.2" y="186.5">4</text>
<text x="327.2" y="189">5</text>
<text x="327.2" y="191.6">6</text>
<text x="344.5" y="186.5">11</text>
<text x="344.5" y="189">12</text>
<text x="344.5" y="191.6">13</text>
<text x="20.5" y="195">GNDTally</text>
<text x="220.7" y="195.3" transform="rotate(-90 220.7 195.3)">16</text>
<text x="252.9" y="192.8">2</text>
<text x="252.9" y="195.4">3</text>
<text x="252.9" y="197.9">4</text>
<text x="261.3" y="197.9">10</text>
<text x="261.8" y="192.8">8</text>
<text x="261.8" y="195.4">9</text>
<text x="276.4" y="193.7">GND3V3</text>
<text x="318.6" y="192.4">Eth_R-</text>
<text x="327.2" y="194.1">7</text>
<text x="344.5" y="194.1">14</text>
<text x="211.1" y="203">14</text>
<text x="228.9" y="200.4">15</text>
<text x="229.4" y="203">1</text>
<text x="252.9" y="200.4">5</text>
<text x="252.9" y="203">6</text>
<text x="261.3" y="200.4">11</text>
<text x="261.3" y="203">12</text>
<text x="202.9" y="206.4">GND3V3</text>
<text x="211.1" y="208.1">12</text>
<text x="211.1" y="205.5">13</text>
<text x="229.4" y="205.5">2</text>
<text x="229.4" y="208.1">3</text>
<text x="329.7" y="205.5">1</text>
<text x="337.3" y="205.5">2</text>
<text x="22.4" y="213.1">1</text>
<text x="35.1" y="213.1">2</text>
<text x="211.1" y="213.1">10</text>
<text x="211.1" y="210.6">11</text>
<text x="229.4" y="210.6">4</text>
<text x="229.4" y="213.1">5</text>
<text x="229.4" y="215.7">6</text>
<text x="29" y="220.2" transform="rotate(-90 29 220.2)">3</text>
<text x="229.4" y="218.2">7</text>
<text x="229.4" y="220.8">9</text>
<text x="20.5" y="224.2">GNDTally</text>
<text x="218.2" y="225.3" transform="rotate(-90 218.2 225.3)">8</text>
<text x="10.4" y="235.7">E</text>
<text x="22.4" y="239.8">1</text>
<text x="35.1" y="239.8">2</text>
<text x="408.4" y="235.7">E</text>
<text x="219.1" y="240.3" transform="rotate(-90 219.1 240.3)">GND3V3</text>
<text x="20.5" y="250.9">GNDTally</text>
<text x="29" y="246.9" transform="rotate(-90 29 246.9)">3</text>
<text x="10.5" y="285.7">F</text>
<text x="35" y="286.7">1</text>
<text x="85" y="286.7">2</text>
<text x="135" y="286.7">3</text>
<text x="185" y="286.7">4</text>
<text x="235" y="286.7">5</text>
<text x="285" y="286.7">6</text>
<text x="335" y="286.7">7</text>
<text x="385" y="286.7">8</text>
<text x="408.5" y="285.7">F</text>
</g>
<g font-size="1.8" fill="#008484">
<text x="73.4" y="20.4">USB_B</text>
<text x="74.9" y="18.1">J10</text>
<text x="116" y="21.6">GND</text>
<text x="122.8" y="21.7">+12V</text>
<text x="74.1" y="24.8">VBUS</text>
<text x="76.7" y="29.9">D+</text>
<text x="28.2" y="35.9">J1</text>
<text x="73" y="35.9" transform="rotate(-90 73 35.9)">Shield</text>
<text x="75.6" y="35.9" transform="rotate(-90 75.6 35.9)">GND</text>
<text x="108.5" y="34.3">J16</text>
<text x="140.5" y="31.2">+VIN</text>
<text x="140.5" y="33.7">-VIN</text>
<text x="155.9" y="35.1">PS1</text>
<text x="26.9" y="38.2">XLR3</text>
<text x="106.9" y="36.6">PWR-In</text>
<text x="140.5" y="36.2">-VOUT</text>
<text x="140.5" y="38.8">NO_PIN</text>
<text x="140.5" y="41.3">+VOUT</text>
<text x="156.8" y="37.4">SPUN02M-05</text>
<text x="68.2" y="47.1">USB_C_Receptacle</text>
<text x="75.4" y="44.7">J9</text>
<text x="77.9" y="51.5">VBUS</text>
<text x="140.5" y="48.9">+VIN</text>
<text x="140.5" y="51.5">-VIN</text>
<text x="155.9" y="52.9">PS2</text>
<text x="79.3" y="56.6">CC1</text>
<text x="79.3" y="59.1">CC2</text>
<text x="140.5" y="54">-VOUT</text>
<text x="140.5" y="56.6">NO_PIN</text>
<text x="140.5" y="59.1">+VOUT</text>
<text x="156.8" y="55.2">SPUN02M-05</text>
<text x="26.9" y="64.9">XLR3</text>
<text x="28.2" y="62.6">J2</text>
<text x="80.5" y="69.3">D+</text>
<text x="80.5" y="71.8">D+</text>
<text x="78.8" y="76.9">RX1-</text>
<text x="78.3" y="79.4">RX1+</text>
<text x="227.5" y="82.9">U1</text>
<text x="78.5" y="87">TX1+</text>
<text x="79" y="84.5">TX1-</text>
<text x="224.3" y="85.2">Teensy4.1</text>
<text x="245.5" y="89.6">VUSB</text>
<text x="26.9" y="92.8">XLR3</text>
<text x="28.2" y="90.5">J3</text>
<text x="78.3" y="94.7">RX2+</text>
<text x="78.8" y="92.1">RX2-</text>
<text x="206.8" y="93.4">GND</text>
<text x="206.8" y="95.9">0_RX1_CRX2_CS1</text>
<text x="246.5" y="95.9">GND</text>
<text x="247.5" y="93.4">VIN</text>
<text x="293.2" y="95.5">J13</text>
<text x="79" y="99.7">TX2-</text>
<text x="206.8" y="98.5">1_TX1_CTX2_MISO1</text>
<text x="206.8" y="101">2_OUT2</text>
<text x="232.5" y="101">23_A9_CRX1_MCLK1</text>
<text x="247.3" y="98.5">3V3</text>
<text x="287.7" y="97.9">Overwriteknöpfe</text>
<text x="78.1" y="107.4">SBU1</text>
<text x="78.5" y="102.3">TX2+</text>
<text x="206.8" y="103.5">3_LRCLK2</text>
<text x="206.8" y="106.1">4_BCLK2</text>
<text x="233.9" y="106.1">21_A7_RX5_BCLK1</text>
<text x="239.7" y="103.5">22_A8_CTX1</text>
<text x="313.5" y="105.7">330</text>
<text x="313.8" y="103.4">R4</text>
<text x="66.7" y="110.8" transform="rotate(-90 66.7 110.8)">SHIELD</text>
<text x="74.3" y="110.8" transform="rotate(-90 74.3 110.8)">GND</text>
<text x="78.1" y="109.9">SBU2</text>
<text x="206.8" y="108.6">5_IN2</text>
<text x="206.8" y="111.2">6_OUT1D</text>
<text x="206.8" y="113.7">7_RX2_OUT1A</text>
<text x="233" y="108.6">20_A6_TX5_LRCLK1</text>
<text x="240.5" y="113.7">18_A4_SDA</text>
<text x="240.7" y="111.2">19_A5_SCL</text>
<text x="28.2" y="118.5">J4</text>
<text x="206.8" y="116.2">8_TX2_IN1</text>
<text x="206.8" y="118.8">9_OUT1C</text>
<text x="235.3" y="118.8">16_A2_RX4_SCL1</text>
<text x="235.3" y="116.2">17_A3_TX4_SDA1</text>
<text x="26.9" y="120.8">XLR3</text>
<text x="206.8" y="121.3">10_CS_MQSR</text>
<text x="206.8" y="123.9">11_MOSI_CTX1</text>
<text x="230.1" y="123.9">14_A0_TX3_SPDIF_OUT</text>
<text x="231.9" y="121.3">15_A1_RX3_SPDIF_IN</text>
<text x="206.8" y="126.4">12_MISO_MQSL</text>
<text x="206.8" y="128.9">3V3</text>
<text x="206.8" y="131.5">24_A10_TX6_SCL2</text>
<text x="239.2" y="126.4">13_SCK_LED</text>
<text x="244.2" y="131.5">41_A17</text>
<text x="246.5" y="128.9">GND</text>
<text x="206.8" y="134">25_A11_RX6_SDA2</text>
<text x="206.8" y="136.6">26_A12_MOSI1</text>
<text x="235" y="136.6">39_MISO1_OUT1A</text>
<text x="244.2" y="134">40_A16</text>
<text x="326.2" y="136.8">J15</text>
<text x="206.8" y="139.1">27_A13_SCK1</text>
<text x="206.8" y="141.6">28_RX7</text>
<text x="240.3" y="139.1">38_CS1_IN1</text>
<text x="245" y="141.6">37_CS</text>
<text x="327.2" y="139.1">SPI-Erweiterungsport</text>
<text x="377" y="143.8">J14</text>
<text x="28.2" y="148.9">J5</text>
<text x="206.8" y="144.2">29_TX7</text>
<text x="206.8" y="146.7">30_CRX3</text>
<text x="206.8" y="149.3">31_CTX3</text>
<text x="244" y="149.3">34_RX8</text>
<text x="244.2" y="146.7">35_TX8</text>
<text x="245" y="144.2">36_CS</text>
<text x="375.3" y="146.1">Display</text>
<text x="26.9" y="151.2">XLR3</text>
<text x="206.8" y="151.8">32_OUT1B</text>
<text x="241.4" y="151.8">33_MCLK2</text>
<text x="206.8" y="159.4">D+</text>
<text x="246.5" y="160.7">GND</text>
<text x="206.8" y="163.2">5V</text>
<text x="248.3" y="163.2">T+</text>
<text x="248.8" y="165.8">T-</text>
<text x="206.8" y="168.3">D+</text>
<text x="206.8" y="170.9">GND</text>
<text x="206.8" y="173.4">GND</text>
<text x="246.9" y="168.3">LED</text>
<text x="248.1" y="170.9">R+</text>
<text x="335.1" y="173.1">J12</text>
<text x="26.9" y="177.9">XLR3</text>
<text x="28.2" y="175.6">J6</text>
<text x="221.6" y="174.3" transform="rotate(-90 221.6 174.3)">VBAT</text>
<text x="225.4" y="174.3" transform="rotate(-90 225.4 174.3)">3V3</text>
<text x="229.2" y="174.3" transform="rotate(-90 229.2 174.3)">GND</text>
<text x="233" y="174.3" transform="rotate(-90 233 174.3)">PROGRAM</text>
<text x="236.9" y="174.3" transform="rotate(-90 236.9 174.3)">ON_OFF</text>
<text x="331" y="179.7">1</text>
<text x="331.1" y="175.4">J1B1211CCD</text>
<text x="341.1" y="179.7">8</text>
<text x="256.3" y="185.7">J11</text>
<text x="331" y="182.3">2</text>
<text x="331" y="184.8">3</text>
<text x="340.2" y="184.8">10</text>
<text x="341.1" y="182.3">9</text>
<text x="209" y="191.5">SN74HC595N</text>
<text x="218" y="189.2">IC1</text>
<text x="253.2" y="188">LED Matrix</text>
<text x="267.8" y="190.8">220</text>
<text x="268.1" y="188.5">R3</text>
<text x="331" y="187.4">4</text>
<text x="331" y="189.9">5</text>
<text x="340.2" y="187.4">11</text>
<text x="340.2" y="189.9">12</text>
<text x="198.8" y="196.4">R1</text>
<text x="331" y="192.4">6</text>
<text x="331" y="195">7</text>
<text x="340.2" y="192.4">13</text>
<text x="340.2" y="195">14</text>
<text x="199" y="198.7">330</text>
<text x="214.4" y="203.9">SER</text>
<text x="221.6" y="200.4" transform="rotate(-90 221.6 200.4)">VCC</text>
<text x="224.9" y="203.9">QB</text>
<text x="224.9" y="201.3">QA</text>
<text x="331.5" y="202">100nF</text>
<text x="332.4" y="199.7">C10</text>
<text x="26.9" y="207.1">XLR3</text>
<text x="28.2" y="204.8">J7</text>
<text x="214.4" y="209">RCLK</text>
<text x="214.4" y="206.4">OE</text>
<text x="224.9" y="206.4">QC</text>
<text x="224.9" y="209">QD</text>
<text x="214.4" y="214">SRCLR</text>
<text x="214.4" y="211.5">SRCLK</text>
<text x="225" y="211.5">QE</text>
<text x="225.1" y="214">QF</text>
<text x="200" y="216.7">C1</text>
<text x="200.2" y="219">100nF</text>
<text x="224.5" y="221.7">QH'</text>
<text x="224.8" y="216.6">QG</text>
<text x="224.9" y="219.1">QH</text>
<text x="219.1" y="222.5" transform="rotate(-90 219.1 222.5)">GND</text>
<text x="235.7" y="224.3">R2</text>
<text x="235.7" y="226.7">1K</text>
<text x="26.9" y="233.8">XLR3</text>
<text x="28.2" y="231.5">J8</text>
</g>
<g font-size="1.8">
<text x="73.7" y="125.7">Sheet: Eingangsschutzschaltung</text>
<text x="73.7" y="157.6">File: TallyIn.sch</text>
</g>
<g font-size="1.8" fill="#848400">
<text x="75.2" y="128.9">5V</text>
<text x="95.7" y="128.9">3V3</text>
<text x="75.2" y="132.8">XLR1</text>
<text x="75.2" y="135.3">XLR2</text>
<text x="75.2" y="137.8">XLR3</text>
<text x="93.8" y="132.8">Tally1</text>
<text x="93.8" y="135.3">Tally2</text>
<text x="93.8" y="137.8">Tally3</text>
<text x="75.2" y="140.4">XLR4</text>
<text x="75.2" y="142.9">XLR5</text>
<text x="93.8" y="140.4">Tally4</text>
<text x="93.8" y="142.9">Tally5</text>
<text x="75.2" y="145.5">XLR6</text>
<text x="75.2" y="148">XLR7</text>
<text x="93.8" y="145.5">Tally6</text>
<text x="93.8" y="148">Tally7</text>
<text x="75.2" y="154.3">GND5V</text>
<text x="75.2" y="150.5">XLR8</text>
<text x="91.7" y="154.3">GND3V3</text>
<text x="93.8" y="150.5">Tally8</text>
</g>
<g font-size="1.4" fill="#840000">
<text x="25.3" y="43.2">1</text>
<text x="28.8" y="46.8">3</text>
<text x="32.4" y="43.2">2</text>
<text x="25.3" y="69.9">1</text>
<text x="32.4" y="69.9">2</text>
<text x="28.8" y="73.5">3</text>
<text x="235.8" y="93.3">(3.6v to 5.5v)</text>
<text x="25.3" y="97.9">1</text>
<text x="28.8" y="101.4">3</text>
<text x="32.4" y="97.9">2</text>
<text x="235.6" y="98.4">(250mA max)</text>
<text x="25.3" y="125.8">1</text>
<text x="32.4" y="125.8">2</text>
<text x="28.8" y="129.3">3</text>
<text x="25.3" y="156.3">1</text>
<text x="28.8" y="159.8">3</text>
<text x="32.4" y="156.3">2</text>
<text x="25.3" y="182.9">1</text>
<text x="32.4" y="182.9">2</text>
<text x="28.8" y="186.5">3</text>
<text x="25.3" y="212.2">1</text>
<text x="28.8" y="215.7">3</text>
<text x="32.4" y="212.2">2</text>
<text x="25.3" y="238.8">1</text>
<text x="32.4" y="238.8">2</text>
<text x="28.8" y="242.4">3</text>
</g>
</svg>
